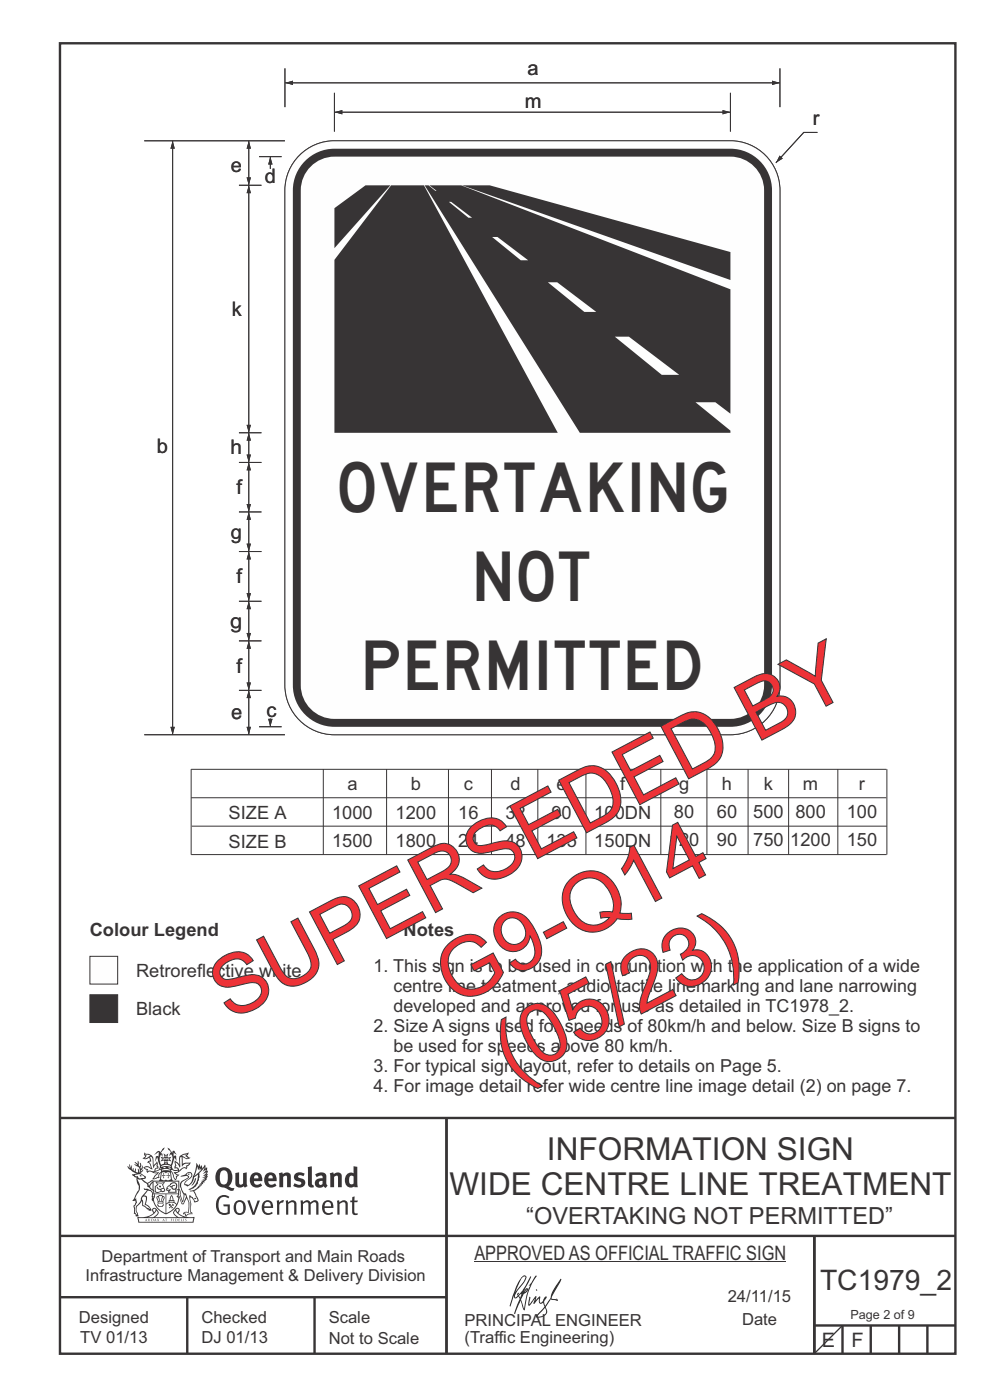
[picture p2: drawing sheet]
<svg xmlns="http://www.w3.org/2000/svg" width="210mm" height="297mm" viewBox="0 0 210 297" stroke-linecap="round" stroke-linejoin="round" font-family="sans-serif">
<g fill="none" stroke="#373435" stroke-width=".51">
<path d="M12.7 9.2h190v278h-190zM12.7 237.2h190M94.7 237.1v50.1M12.7 262.2h190.1M12.7 275.2h82M39.7 275.2v12M66.7 275.2v12M172.7 262.2v25M172.7 281.2h30M178.7 281.2v6M184.7 281.2v6M190.7 281.2v6"/>
<path d="M196.7 281.2v6"/>
</g>
<path d="M100.6 267.7h66.2" fill="none" stroke="#373435" stroke-width=".21"/>
<g fill="#373435">
<path d="M47 248.4a2.55 2.55 0 0 0 0 2.7l.3 .2a.81 .81 0 0 0 1-1v-.5a1.04 1.04 0 0 0-1.1-1.5zM46.3 248.1a1.82 1.82 0 0 1 2.1-.2 1.82 1.82 0 0 1 .9 1.8 2.29 2.29 0 0 1-.8 2l.7 .3h.5l-.2 .6a2.87 2.87 0 0 1-2-.7 2.12 2.12 0 0 1-1.7-3.1z" fill-rule="evenodd"/>
<path d="M49.9 248.9l.8-.2v2a.46 .46 0 0 0 .3 .6 .46 .46 0 0 0 .6-.3v-2.1l.7-.2v2.4l.2 .5-.5 .3-.3-.3a1.02 1.02 0 0 1-1.2 .3 1.02 1.02 0 0 1-.6-1.1z" fill-rule="evenodd"/>
<path d="M54 249.5l-.1 .5h.9a.49 .49 0 0 0-.2-.6 .49 .49 0 0 0-.6 .1zM53.4 249.1a1.34 1.34 0 0 1 1.6-.2 1.34 1.34 0 0 1 .6 1.5v.2h-1.7a.77 .77 0 0 0 .5 .8 .77 .77 0 0 0 .9-.4l.3 .5a1.59 1.59 0 0 1-2 .2 1.59 1.59 0 0 1-.5-2.1z" fill-rule="evenodd"/>
<path d="M57 249.5l-.1 .5h1a.49 .49 0 0 0-.2-.6 .49 .49 0 0 0-.7 .1zM56.4 249.1a1.34 1.34 0 0 1 1.6-.2 1.34 1.34 0 0 1 .7 1.5v.2h-1.8a.77 .77 0 0 0 .5 .8 .77 .77 0 0 0 .9-.4l.4 .5a1.59 1.59 0 0 1-2.1 .2 1.59 1.59 0 0 1-.5-2.1z" fill-rule="evenodd"/>
<path d="M59.2 248.9l.7-.2 .1 .4a.95 .95 0 0 1 1-.3 .95 .95 0 0 1 .7 .8v2.3h-.8v-2.3a.46 .46 0 0 0-.8 .1v2.2h-.8z" fill-rule="evenodd"/>
<path d="M62.6 249.1a1.75 1.75 0 0 1 2-.1l-.2 .5-.6-.2a.43 .43 0 0 0-.6 .3l.4 .3a1.04 1.04 0 0 1 1.2 1.1 1.04 1.04 0 0 1-1.4 1l-1.2-.4 .3-.6 1 .4 .4-.4a.88 .88 0 0 0-1-.5l-.4-.2-.1-.4z" fill-rule="evenodd"/>
<path d="M65.3 247.6l.8-.2 .1 3.8 .3 .2 .1 .4a.88 .88 0 0 1-1 0 .88 .88 0 0 1-.3-1z" fill-rule="evenodd"/>
<path d="M67.8 250.6a.43 .43 0 0 0-.1 .7 .43 .43 0 0 0 .7-.1v-.7zM66.8 249.1a1.7 1.7 0 0 1 2.4 .1v1.9l.3 .4-.4 .5-.5-.4a1.03 1.03 0 0 1-1.7-.1 1.03 1.03 0 0 1 .8-1.5h.7v-.4a.8 .8 0 0 0-1.2 .1z" fill-rule="evenodd"/>
<path d="M70 248.9l.7-.2 .1 .4a.95 .95 0 0 1 1-.3 .95 .95 0 0 1 .7 .8v2.3h-.8v-2.3a.46 .46 0 0 0-.8 .1v2.2h-.8z" fill-rule="evenodd"/>
<path d="M74.3 249.5a1.48 1.48 0 0 0 0 1.7h.5l.2-.1v-1.5l-.3-.2zM75 247.4l.8 .1 .1 4.4h-.7l-.1-.2a1.26 1.26 0 0 1-1.4 0 1.26 1.26 0 0 1-.5-1.3 1.29 1.29 0 0 1 .4-1.4 1.29 1.29 0 0 1 1.4-.1z" fill-rule="evenodd"/>
<path d="M46.4 253.9a1.72 1.72 0 0 1 2.3 0l-.3 .3a1.24 1.24 0 0 0-1.4-.2 1.24 1.24 0 0 0-.6 1.4 1.49 1.49 0 0 0 1.2 1.9l.7-.1v-1.3h-.8l-.1-.4h1.3v1.9a1.93 1.93 0 0 1-2.2 0 1.93 1.93 0 0 1-.7-2.2l.2-.8z" fill-rule="evenodd"/>
<path d="M50.4 255.1a1.65 1.65 0 0 0 .2 2.2 .99 .99 0 0 0 1-1.4 .78 .78 0 0 0-.4-.8 .78 .78 0 0 0-.8 0zM50 254.9a1.33 1.33 0 0 1 1.6-.1 1.33 1.33 0 0 1 .5 1.4 1.31 1.31 0 0 1-1.3 1.6 1.31 1.31 0 0 1-1.2-1.6v-.6z" fill-rule="evenodd"/>
<path d="M52.5 254.7l.4-.1 .9 2.6 .8-2.5h.5l-1.1 3h-.5z" fill-rule="evenodd"/>
<path d="M56.3 255.2l-.2 .7h1.3a.7 .7 0 0 0-.3-.8 .7 .7 0 0 0-.8 .1zM55.9 255a1.22 1.22 0 0 1 1.5-.2 1.22 1.22 0 0 1 .5 1.5h-1.8a.93 .93 0 0 0 .5 1 .93 .93 0 0 0 1.1-.2l.2 .3a1.43 1.43 0 0 1-1.8 .1 1.43 1.43 0 0 1-.6-1.7z" fill-rule="evenodd"/>
<path d="M58.7 254.7l.4-.1 .1 .5 .4-.4 .6-.1-.2 .5a.66 .66 0 0 0-.8 .7v1.9h-.4z" fill-rule="evenodd"/>
<path d="M60.6 254.7l.4-.1 .1 .5a.94 .94 0 0 1 1-.5 .94 .94 0 0 1 .8 .8v2.3h-.5l-.1-2.5a.81 .81 0 0 0-1.2 .3v2.2h-.4z" fill-rule="evenodd"/>
<path d="M63.7 254.7l.5-.1 .1 .5 .4-.3a.78 .78 0 0 1 1.1 .3 .9 .9 0 0 1 1-.5 .9 .9 0 0 1 .8 .8v2.3h-.5l-.1-2.5a.67 .67 0 0 0-1.1 .3v2.2h-.5v-2.4l-.4-.3-.7 .4v2.3h-.5z" fill-rule="evenodd"/>
<path d="M69 255.2l-.1 .7h1.3a.7 .7 0 0 0-.3-.8 .7 .7 0 0 0-.9 .1zM68.7 255a1.22 1.22 0 0 1 1.5-.2 1.22 1.22 0 0 1 .5 1.5h-1.8a.93 .93 0 0 0 .4 1 .93 .93 0 0 0 1.2-.2l.1 .3a1.44 1.44 0 0 1-1.7 .1 1.44 1.44 0 0 1-.6-1.7z" fill-rule="evenodd"/>
<path d="M71.4 254.7l.5-.1 .1 .5a.94 .94 0 0 1 1-.5 .94 .94 0 0 1 .8 .8v2.3h-.5l-.1-2.5a.81 .81 0 0 0-1.2 .3v2.2h-.4z" fill-rule="evenodd"/>
<path d="M74.7 253.9l.5-.1v.9h.7l-.1 .3h-.6v2.2l.1 .2h.5l.1 .3a.75 .75 0 0 1-1.2-.6v-2.1h-.4v-.3h.4z" fill-rule="evenodd"/>
<path d="M30.8 244.9l1.1 .3-.9 .5h-.4l.6-.5zM31.8 245.4h.2a2.44 2.44 0 0 1 .4 1.9l.1 .5 .7-1-.1 .6 .3 .3a.57 .57 0 0 0-.6 .7l-1-.1-.5 .2 .2-.5-.8-.3 .7-.1 .9 .5 .1-.1-.6-1.3-.2-.2h.5zM30.7 244.4l-.1 .5 .2 .4-.6 .4a1.04 1.04 0 0 0 1.4-.1l.2 .6-.3 .1-.2 .4a.94 .94 0 0 1 .8 1.1l-.2-.1a1.16 1.16 0 0 0-1.5-.1l.3 .4 .4 .2 .1 .5 .2 .1 .1-.2a.94 .94 0 0 1 1.1 .2l.8 .1-1.2 1.2a1.13 1.13 0 0 0 1.2-.2l.4-.1-.1-.4 .5-.8a.83 .83 0 0 0-.6 1.1l-.3-.1-.7 .4 1.1-1.4-.5 .1-.5-.1 1.3-.5-.1-.1-.9 .4v-.3l.2-.2 .3 .1 .1-.3-.2-.4v-.6l-.1-.4-.7 1v-.7a1.42 1.42 0 0 0-1.6-1.8z" fill-rule="evenodd"/>
<path d="M38.5 245.2l.5-.2 .7-.1-.6 .3 .8 .5h-.3zM38.3 245.5l.2-.1 .1 2a1.69 1.69 0 0 1 1.6-.6l-.8 .5 .1 .5a1.1 1.1 0 0 0-1.5 .6l-.1-.5-.2-.2h-.5l.3-.4-.3-.7a1.42 1.42 0 0 1 .8 1.1l.2-.1zM37.1 246.2l.1 1-.2 .3 .1 .4h.5l.1 .2a.96 .96 0 0 1-1.1-.1l-.1 .1a1.06 1.06 0 0 0 1.3 .2v.1a.72 .72 0 0 1-1 .2l.3 .5 .6 .2-.4 .2-.1 .6-.2-.3-.4-1.1-.4-.4 .4 .9a1.54 1.54 0 0 0 .7 1.2l.2-.3a.58 .58 0 0 1 .4-.8l.2-.1h-.3l-.5-.3 .9-.5a.93 .93 0 0 1 1.2-.5v.2l.2-.2 .1-.5a.99 .99 0 0 0 .7-.8l-1.3 .1-.3 .2-.1-1.4 .9 .4 .9-.3h-.4l-.5-.4 .4-.7-.6 .2a1.46 1.46 0 0 0-1.4 2.1v.4l-.2-.4z" fill-rule="evenodd"/>
<path d="M35.6 248.9l.2 .1-.1 .3 .4 .1h-.4v.6l-.1-.6h-.3l.3-.1z" fill-rule="evenodd"/>
<path d="M34.6 248.9l.2 .1v.3l.3 .1h-.3l-.1 .6v-.6h-.4l.4-.1z" fill-rule="evenodd"/>
<path d="M34.3 248.8a.57 .57 0 0 1 .9 .2 .57 .57 0 0 1 .9-.2l.2 1.4h-.2a.57 .57 0 0 1-.9 0 .69 .69 0 0 1-1.1 0zM34.2 248.1l-.3 2.1-.2 .4h3l-.2-.4-.3-2.1h-.2v.2l-.8-.1-.8 .1v-.2z" fill-rule="evenodd"/>
<path d="M34.2 252.4a.3 .3 0 0 0 .6 0 .3 .3 0 0 0-.6 0zM33.3 250.9l.3 .3-.3 .4a.79 .79 0 0 0 0 1.3l.8-.2-.1-.3a.55 .55 0 0 1-.7-.6l.1-.1 .2 .3 .3 .2 .8-.2-.4-.7 .4-.4-.7 .2zM33 250.7l1.1 .2 .9-.2-.4 .6 .4 1.2a.56 .56 0 0 1-.8 .3l-.2 .1a.73 .73 0 0 1-.9 .1 .73 .73 0 0 1-.3-1v-.4l.6-.4z" fill-rule="evenodd"/>
<path d="M35.6 251.8l.7-.4a.58 .58 0 0 1 1-.1 .58 .58 0 0 1-.4 .9l-.3-.3a.43 .43 0 0 1 .6-.4 .57 .57 0 0 0-.8 .2l-.2-.1-.3 .1 .4 .2a.55 .55 0 0 0 .9 .4v.5h-1.3l.3-.4-.1-.1-.6 .1 .2-.3-.2-.1zM35.4 251.8l-.1 .2a.39 .39 0 0 0 .2 .6h.3l-.2 .4h1.9l-.1-.8a.86 .86 0 0 0-.1-1.3 .86 .86 0 0 0-1.3 .4z" fill-rule="evenodd"/>
<path d="M36 254.8h.8v.2h-.8zM36.4 253.8l.2 .8h-.4zM36.4 253.5l-.3 .5-.1 .6h-.2v.4l-.7 .4 .2 .1a1.48 1.48 0 0 1 2.1 .2l.2-.1-.6-.5v-.5h-.2l-.1-.6z" fill-rule="evenodd"/>
<path d="M35.8 255.4l.4 .1 .1 .3 .3-.2-.2-.2a.38 .38 0 0 1 .5 .5l-.2-.2-.3 .2 .3 .2-.3 .3-.1-.4-.4 .4-.1-.2 .4-.3-.1-.1-.2 .1z" fill-rule="evenodd"/>
<path d="M34.5 254h.2v.2l-.2 .6h-.2zM33.6 255.3h.9v.2a.55 .55 0 0 1-.8 .4v-.2l-.2-.1zM33.4 254h.2l.2 .8h-.2zM33.6 255l.8-.1 .1 .2h-.8zM33.8 253.7h.5l-.2 1.1h-.1zM33.3 253.8l-.1 .3 .3 1.1a.48 .48 0 0 0-.1 .6 .48 .48 0 0 0 .5 .2h.5a.49 .49 0 0 0 .2-.8l.3-1.1-.1-.3a1.42 1.42 0 0 0-1.5 0z" fill-rule="evenodd"/>
<path d="M33.7 251.5l.4 .1 .1 .3h-.3z" fill-rule="evenodd"/>
<path d="M41.3 250.1l.3-.2-.2 .8-.6 .8h-.2l.5-.7z" fill-rule="evenodd"/>
<path d="M39.7 249l.3-.2 .5 .2a.88 .88 0 0 1-.6 1.1 1.22 1.22 0 0 0-.8 1.3l.5 .2a.72 .72 0 0 0 .9-.4l.5-.8 .2-.6 .8-.6v.2a2.85 2.85 0 0 1-2 2.9l.1 .1a2.13 2.13 0 0 0 1.9-1.5v-.3a2.01 2.01 0 0 0 .3-1.7l1.1-1.3-.4 1 .7-.5-.7 1 .8-.4-.8 .8 .7-.2-.9 .6 .8-.1-.8 .4h.7l-.8 .3 .3 .2h-.4l.2 .3h-.4l.2 .3h-.4l.1 .2h-.1a2.16 2.16 0 0 1-2 1.1l.1 .2 .4-.1a.76 .76 0 0 1 .7 .8l.5 1.2-.6 .2a1.45 1.45 0 0 0-1.1-1.3l.2 1.8-.1 1.8 .4 .3a1.07 1.07 0 0 0-1.2 .4v-.3l-.5-.2a.87 .87 0 0 1 1.1-.1v-.7a4.4 4.4 0 0 0-.6-3.1l-.1-.3h-.2a2.16 2.16 0 0 1-.7-2.2l.3-.4 1.2-.7a.55 .55 0 0 0-.4-.8zM37.8 252.4a.76 .76 0 0 1 .3 1.1l.6 1.6 .4-1.7 .2 .1a.61 .61 0 0 1-.1 .9l-.3 .8-.2 .1-.7-1.6-.3 .1a1.18 1.18 0 0 0 .1-1.4zM41.8 247.5l.2 .7 .3-.5v.6l.4-.5a1.9 1.9 0 0 1-1.2 1.4l-.3 .3zM38.2 249.6l1.4-.2 .2 .2v.3l-.5 .2a1.26 1.26 0 0 0-.9 1.9l.2 .7a1.84 1.84 0 0 1 .1 2.1l-.4-1.4a.96 .96 0 0 0-.4-1.2l-.4 .2a.78 .78 0 0 1 0 1.3l.1 .3h.4l.4 1.1a.38 .38 0 0 0 .2 .4 .38 .38 0 0 0 .4-.1l.6-1.2a2.94 2.94 0 0 1 .4 2.5l-.1 .4h-.8l-.3 .4v.2l.4-.1 .1 .4 .2 .1a1.02 1.02 0 0 1 1.3-.5v-.4l-.3-.1 .1-1.8-.3-1.3h.1a1.14 1.14 0 0 1 .8 1 .63 .63 0 0 0 .8-.2 .63 .63 0 0 0-.2-.9l-.6-1.2 .9-.6 .2-.4h.3l-.1-.2h.4l-.1-.3h.3l-.1-.3 .5-.1-.2-.2 .6-.4v-.2h-.2l.4-.5h-.3l.3-.5-.4 .1 .4-.5v-.3l-.3 .2 .2-.7-.1-.2-.4 .3v-.8l-.6 .8-.2-.8-.2 .5-.3-.7-.1 .6-.5-.8-.1 1.4-.6 1.8a1.81 1.81 0 0 1-1 1.5l-.6-.2a1.75 1.75 0 0 1 1.1-1.2 .75 .75 0 0 0 .1-1.3 .75 .75 0 0 0-1.2 .4z" fill-rule="evenodd"/>
<path d="M41.2 254.1h.3l.2 .2-.4 .1z" fill-rule="evenodd"/>
<path d="M29.4 258.4h11.6l-.1 .8h-11.4zM31.3 258.2l.5-.1a2.48 2.48 0 0 0 1.4-1.3l.3 .5-.5 .6-.5 .3zM32.5 256.6l.3-.2 .2 .1-.3 .7zM37.2 256.8a2.65 2.65 0 0 0 1.8 1.4h-1.1l-.5-.3-.5-.6zM37.4 256.5l.2-.1 .3 .2-.3 .6zM29.2 258.2l.1 1.2h11.8l.2-1.1-.2-.1a4.1 4.1 0 0 1-3.3-.9l.3-.4-.1-.6a1.06 1.06 0 0 0-1.3 1l.2 .4 .6 .5h-4.7l.3-.1a.84 .84 0 0 0 .6-.8 .84 .84 0 0 0-.5-.8l-.3-.2h-.5l-.1 .6 .3 .4a4.2 4.2 0 0 1-3.4 .9z" fill-rule="evenodd"/>
<path d="M31 258.7l.1 .2h-.2zM31 258.5l-.3 .6 .4-.2 .2 .2z" fill-rule="evenodd"/>
<path d="M31.3 258.6h.3v.4a.25 .25 0 0 0 .2-.1 .25 .25 0 0 0-.1-.3h.1a.29 .29 0 0 1 0 .4 .29 .29 0 0 1-.4 0 .29 .29 0 0 1 0-.4z" fill-rule="evenodd"/>
<path d="M32.2 258.6a.22 .22 0 0 1 .3 .2 .22 .22 0 0 1-.3 .2zM32 258.6l.1 .4a.33 .33 0 0 0 .4 0 .33 .33 0 0 0 0-.4 .33 .33 0 0 0-.5 0z" fill-rule="evenodd"/>
<path d="M32.9 258.7l.1 .2h-.2zM32.9 258.5l-.2 .6 .3-.2 .2 .2z" fill-rule="evenodd"/>
<path d="M33.3 258.6h.2l.1 .1 .2-.1-.2 .2 .2 .3-.3-.3-.1 .3h-.1l.2-.3z" fill-rule="evenodd"/>
<path d="M34.7 258.7l.1 .2h-.2zM34.7 258.5l-.3 .6 .4-.2 .2 .2z" fill-rule="evenodd"/>
<path d="M35 258.5h.5l-.2 .1v.5h-.2l.1-.5z" fill-rule="evenodd"/>
<path d="M36.2 258.6l.3-.1-.1 .1v.2h.1h-.1v.3h-.2z" fill-rule="evenodd"/>
<path d="M36.7 258.6h.2v.5h-.2z" fill-rule="evenodd"/>
<path d="M37.3 258.6a.22 .22 0 0 1 .3 .2 .22 .22 0 0 1-.3 .2zM37.1 258.6v.4a.33 .33 0 0 0 .5 0 .33 .33 0 0 0 0-.4 .33 .33 0 0 0-.5 0z" fill-rule="evenodd"/>
<path d="M37.8 258.6l.4-.1-.2 .1v.2h.1h-.1v.2l.2 .1h-.4z" fill-rule="evenodd"/>
<path d="M38.4 258.6h.2l-.1 .4 .2 .1h-.3z" fill-rule="evenodd"/>
<path d="M38.9 258.6h.2v.5h-.2z" fill-rule="evenodd"/>
<path d="M39.3 258.6h.2h-.1l.2 .3-.2 .2-.1-.1v-.1l.2 .1z" fill-rule="evenodd"/>
<path d="M34.2 247.4a1.51 1.51 0 0 1 2 .2 2.67 2.67 0 0 0-2.1 0zM35.7 247.6l.4 .1 .1 .3-.4-.1zM34.6 247.6h.5l.1 .2h-.4zM34 247.8l.3 .2h-.3zM34.9 246.9l.3-.2 .3 .2zM34.9 245.6l.2 .1v.3h-.2zM35 245.1l.2 .2 .2-.2-.1 .3h-.2zM35.1 246.3h.2l.1 .4-.2-.2-.2 .2zM35.3 245.7l.2-.1v.4h-.2zM34.4 245.7h.3l.1 .3-.4 .1 .2-.2zM35.7 245.7h.3l-.2 .2 .2 .2-.4-.1zM32.7 244.9l1-.5-.1 1-.2-.2-.3 .2-.3 1.1 .5-1 .3 .9a1.84 1.84 0 0 1 .2 1.7l.4 .1a2.48 2.48 0 0 1 2.2 0l.2-.2-.2-.7 .7-1.8 .4 .7-.2-1-.2-.1-.2 .3v-.9l.6 .4-.6-.8-.3 .1-.1 .4-.5-.9-.5-.3 .2 .5 .6 .5-.5 .8 .4-.4a2.06 2.06 0 0 1 0 2.3l-.5-.2-.2-.6 .1-.1 .8 .2-.4-.5 .4-.5-.7 .2-.2-.2 .2-.7-.5 .4-.5-.4 .2 .7-.2 .2-.7-.2 .4 .5-.4 .5 .8-.2 .1 .1-.2 .6-.5 .2a2.02 2.02 0 0 1 0-2.2l.3 .5-.1-.7-.3-.1 .8-1.2-.4 .3-.5 .8-.2-.3a.8 .8 0 0 0-.8 .5z" fill-rule="evenodd"/>
<path d="M29.2 250.1l.3 .1a.61 .61 0 0 1 .8 .4l.3 .2a.8 .8 0 0 1 .6 1l.4 .1 .5 .5a1 1 0 0 1 .5 1.1l-.1 .7v-.5h-.1a.96 .96 0 0 0-.8-1.3l-.2-.2h-.7l-.1-.1-.1 .1 .1 .3h.6l-1.2 1.3-.2 1-.4 .6a1.33 1.33 0 0 0-.5 1.8l.2 .5a1.26 1.26 0 0 1-.5-1.5l-.1-.3a1.56 1.56 0 0 0 .4-1.7l-.3 .2 .2-.5a3.2 3.2 0 0 0 .7-3zM30.4 253.9h.4a2.06 2.06 0 0 1-.1 1.6l.7 .5 .4 .4-.6-.1-.8-.6-.1-.9a.51 .51 0 0 1 .1-.9zM28.6 249.3a1.52 1.52 0 0 1 2.1 .5l-1.1 .2-.2-.1-.1-.4h-.5zM27.5 247v.8l-.3-.4h-.1a3.1 3.1 0 0 0 1.9 1.6l-1 .1 .5 .6 .5 .1 .1 1.1a1.84 1.84 0 0 1-.3 2.5l-.4 .9-.3 .4 .2 .1 .4-.1 .1 .4-.2 .5-.3 .2 .1 1.7h.2l.3 .5 .1 .1 .4-.1-.1-.5a1.3 1.3 0 0 1-.1-1.7l.9-1 .1 1.1 .6 .2 .5 .5 .1-.1 .2 .3h.5a1.85 1.85 0 0 0-1.2-1.4l.1-.3a1.39 1.39 0 0 0 0-1.4l-.5-.1 .5-.5a.66 .66 0 0 1 .9-.4 .66 .66 0 0 1 .3 .9l-.1 .4 .2-.1v.2l-.1 .3 .2 .5 .1-.3a2.24 2.24 0 0 0 .1-2.2 .73 .73 0 0 1-.7-.7 .73 .73 0 0 1 .6-.7v-.2a.94 .94 0 0 0-.9 .8 .48 .48 0 0 1-.1-.6 .48 .48 0 0 1 .5-.2l.5-.3a.51 .51 0 0 0-.8 .2l-.5 .2-1-.8h.6l.2-.5-1.2-.7 .5-.5v-.3l-.5 .4 .1-.2a.69 .69 0 0 0 .2-1v.4l-.2 .3v-1.1l-.3-.2 .1 .6-.1 .2-.4-1.3v.7l-.6-.4 .5 .7-.6-.2 .3 .3a1 1 0 0 1 .7 1.4l-.2-.8v.9l-.5-.2v-.8l-.2 .7-.2-.1-.1-.6-.2 .4-.2-.2 .1-.7-.2 .5z" fill-rule="evenodd"/>
<path d="M29.6 249.4l.2-.1 .3 .2z" fill-rule="evenodd"/>
<path d="M32.4 250.5h5.6v2l-.2-.1v-1.7h-5.2v2.5h5.2v-.8l.1 .2-.1 1.1v-.3h-2.5v4a4.1 4.1 0 0 0 2.6-3.6l.1-.1a4 4 0 0 1-2.8 3.9 4.2 4.2 0 0 1-2.8-4.7l.1 1.2 .1-.1a3.8 3.8 0 0 0 2.5 3.4v-4h-2.5l-.2-.9z" fill-rule="evenodd"/>
<circle cx="40" cy="249.1" r=".17"/>
</g>
<path d="M178.7 281.2l-6 6" fill="none" stroke="#373435" stroke-width=".21"/>
<g fill="#252726">
<path d="M111.6 273.7l.2-.2-.5 .7zM110.4 274.5l.3 .1-.3 .7-.3-.4zM110.9 270.9l.5-.1a9.3 9.3 0 0 1-2 3.2l-.1 .2 1-2.5zM110.6 271a14.7 14.7 0 0 0-2.2 4.9l-.3 1.2 .1 .1 .8-2.4a.42 .42 0 0 0 .2 .7 .42 .42 0 0 0 .6-.3l.2-.2 .2 .6-1.1 3.1h.2l1.1-2.8 .6 1.9 .2 .2 .2-.5a13.5 13.5 0 0 1 2-6.2l.5-.5-.2-.2-1.6 2.1 .4-.1a14.9 14.9 0 0 0-1.3 5.1l-.4-1.2a1.39 1.39 0 0 1 .2-1.8l.1-.2a.92 .92 0 0 0 .8-1.2 .75 .75 0 0 0-.7 .7l-.2 .2 1.6-3.4h-.1l-.4 .7a10.5 10.5 0 0 1-2.2 3.2l.2-.4a.32 .32 0 0 0-.4 .2 .32 .32 0 0 0 .1 .4l-.5 .4a3.2 3.2 0 0 1 1.1-2.3l.5-.6a2.49 2.49 0 0 0 .7-1.6l-.3-.2z" fill-rule="evenodd"/>
<path d="M115.6 277.5a1.15 1.15 0 0 1 .1 1.3 1.15 1.15 0 0 1-1.2 .5h-.5zM112.3 275.1l-.3 1.7 .3 .2 1.2-1.5-.3 1.1 1.1-1.2a.94 .94 0 0 0 .4 1.2l.5-.3 .3 .9-1.2 1.3a.98 .98 0 0 0-.5 1 1.9 1.9 0 0 0 2.3-1.3l-.1-.3a1.02 1.02 0 0 1 .3-1.4l.5-.9 1.5 .3-.2-.5v.3l-1.1-.2v-.2l2-3.6 .1-.3-.1-.1-1.8 2.7a6.6 6.6 0 0 1-1.5 3l-.2-.2a1.01 1.01 0 0 1 .4-1.4l.1-.2-.3-.2-.3 .5-.2 .5-.5 .4-.2-.4 .1-.9-.2-.1-.8 .9 .2-.9h-.1l-1.4 1.7 .2-1.4v-.1z" fill-rule="evenodd"/>
<path d="M113.7 273.5l.3 .3h-.3z" fill-rule="evenodd"/>
</g>
<g fill="none" stroke="#373435" stroke-width=".21">
<path d="M40.5 163.2h147.5M40.5 169.2h147.5M40.5 163.2v18.1h147.6M40.7 175.3h147.4M68.6 163.2v18.1M82 163.2v18.1M95.1 163.2v18.1M104.2 163.2v18.1M114.1 163.2v18.1M124.3 163.2v18.1M140.2 163.2v18.1M150 163.2v18.1"/>
<path d="M158.7 163.2v18.1M167.3 163.2v18.1M177.7 163.2v18.1M188.1 163.2v18.1M178.7 281.2l-6 6"/>
</g>
<path d="M64 32.5a10.5 10.5 0 0 1 6.9-2.6h84a10.5 10.5 0 0 1 10.5 10.5v105a10.5 10.5 0 0 1-10.5 10.5h-84a10.5 10.5 0 0 1-10.5-10.5v-105a10.5 10.5 0 0 1 3.6-7.9z" fill-rule="evenodd" fill="#fefefe" stroke="#373435" stroke-width=".21"/>
<path d="M64.7 34.1a8.8 8.8 0 0 1 6.2-2.6h84a8.9 8.9 0 0 1 8.9 8.9v105a8.9 8.9 0 0 1-8.9 8.8h-84a8.9 8.9 0 0 1-8.8-8.8v-105a8.8 8.8 0 0 1 2.6-6.3z" fill-rule="evenodd" fill="#373435"/>
<path d="M66.3 35a7.1 7.1 0 0 1 4.6-1.8h84a7.2 7.2 0 0 1 7.2 7.2v105a7.2 7.2 0 0 1-7.2 7.1h-84a7.2 7.2 0 0 1-7.1-7.1v-105a7.1 7.1 0 0 1 2.5-5.4z" fill-rule="evenodd" fill="#fefefe"/>
<path d="M60.5 17.6h104.9" fill="none" stroke="#373435" stroke-width=".21"/>
<g fill="#373435">
<path d="M60.5 17.6l1.7-.5v.9z"/>
<path d="M163.8 17.1l1.6 .5-1.6 .4z"/>
</g>
<path d="M60.4 14.5v8.2M165.4 14.5v8.2M173.4 28.1h-2.9l-5.9 6.4" fill="none" stroke="#373435" stroke-width=".21"/>
<path d="M165.4 33l.7 .6-1.5 .9z" fill="#373435"/>
<path d="M70.9 23.8h84" fill="none" stroke="#373435" stroke-width=".21"/>
<g fill="#373435">
<path d="M71 23.8l1.6-.5v1z"/>
<path d="M153.3 23.3l1.6 .5-1.6 .5z"/>
</g>
<path d="M70.9 19.7v8.2M154.9 19.7v8.2M50.7 39.3h4.8M52.8 39.3v52.5" fill="none" stroke="#373435" stroke-width=".21"/>
<g fill="#373435">
<path d="M52.3 90.1h.9l-.4 1.7z"/>
<path d="M52.8 39.3l.4 1.7h-.9z"/>
</g>
<path d="M52.8 29.9v9.4M55 33.2h4.7" fill="none" stroke="#373435" stroke-width=".21"/>
<g fill="#373435">
<path d="M52.3 37.6h.9l-.4 1.7z"/>
<path d="M52.8 29.9l.4 1.6h-.9z"/>
</g>
<path d="M52.8 136v10.5M30.6 155.9h29.8M55 154.2h4.7" fill="none" stroke="#373435" stroke-width=".21"/>
<g fill="#373435">
<path d="M52.3 144.8h.9l-.4 1.6z"/>
<path d="M52.8 136l.4 1.6h-.9z"/>
</g>
<path d="M52.8 117v10.5" fill="none" stroke="#373435" stroke-width=".21"/>
<g fill="#373435">
<path d="M52.3 125.8h.9l-.4 1.7z"/>
<path d="M52.8 117l.4 1.7h-.9z"/>
</g>
<path d="M52.8 91.8v6.3" fill="none" stroke="#373435" stroke-width=".21"/>
<g fill="#373435">
<path d="M52.8 91.8l.4 1.7h-.9z"/>
<path d="M52.3 96.4h.9l-.4 1.7z"/>
</g>
<path d="M57.3 152.4v1.8" fill="none" stroke="#373435" stroke-width=".21"/>
<path d="M56.9 152.5h.9l-.5 1.6z" fill="#373435"/>
<path d="M30.6 29.9h29.8M36.6 29.9v126" fill="none" stroke="#373435" stroke-width=".21"/>
<g fill="#373435">
<path d="M36.2 154.2h.9l-.5 1.6z"/>
<path d="M36.6 29.9l.5 1.6h-.9z"/>
</g>
<path d="M57.3 33.2v2.6" fill="none" stroke="#373435" stroke-width=".21"/>
<path d="M57.3 33.3l.5 1.6h-.9z" fill="#373435"/>
<path d="M50.7 108.6h4.8M50.7 117h4.8M50.7 136h4.8M50.7 127.6h4.8M52.8 127.6v8.4M50.7 146.5h4.8" fill="none" stroke="#373435" stroke-width=".21"/>
<g fill="#373435">
<path d="M52.8 127.6l.4 1.6h-.9z"/>
<path d="M52.3 134.3h.9l-.4 1.6z"/>
</g>
<path d="M52.8 108.6v8.4" fill="none" stroke="#373435" stroke-width=".21"/>
<g fill="#373435">
<path d="M52.8 108.6l.4 1.7h-.9z"/>
<path d="M52.3 115.3h.9l-.4 1.7z"/>
</g>
<path d="M50.7 98.1h4.8M50.7 91.8h4.8M52.8 98.1v10.5" fill="none" stroke="#373435" stroke-width=".21"/>
<g fill="#373435">
<path d="M52.3 106.9h.9l-.4 1.7z"/>
<path d="M52.8 98.1l.4 1.7h-.9z"/>
<path d="M70.9 44.2l6.6-4.9h5.3l-11.9 13.3zM83 39.3h6.9l28.4 52.5h-47.4v-36.7zM90.1 39.3h.8l64 52.1v.4h-31.9zM91.1 39.3h6.7l57.1 22.1v26.4zM98 39.3h5.9l51 14.2v5.9z" fill-rule="evenodd"/>
</g>
<path d="M52.8 146.4v9.5" fill="none" stroke="#373435" stroke-width=".21"/>
<g fill="#373435">
<path d="M52.8 146.4l.4 1.7h-.9z"/>
<path d="M52.3 154.2h.9l-.4 1.6z"/>
</g>
<path d="M64 32.5a10.5 10.5 0 0 1 6.9-2.6h84a10.5 10.5 0 0 1 10.5 10.5v105a10.5 10.5 0 0 1-10.5 10.5h-84a10.5 10.5 0 0 1-10.5-10.5v-105a10.5 10.5 0 0 1 3.6-7.9z" fill-rule="evenodd" fill="#fefefe" stroke="#373435" stroke-width=".21"/>
<path d="M64.7 34.1a8.8 8.8 0 0 1 6.2-2.6h84a8.9 8.9 0 0 1 8.9 8.9v105a8.9 8.9 0 0 1-8.9 8.8h-84a8.9 8.9 0 0 1-8.8-8.8v-105a8.8 8.8 0 0 1 2.6-6.3z" fill-rule="evenodd" fill="#373435"/>
<path d="M66.3 35a7.1 7.1 0 0 1 4.6-1.8h84a7.2 7.2 0 0 1 7.2 7.2v105a7.2 7.2 0 0 1-7.2 7.1h-84a7.2 7.2 0 0 1-7.1-7.1v-105a7.1 7.1 0 0 1 2.5-5.4z" fill-rule="evenodd" fill="#fefefe"/>
<path d="M60.5 17.6h104.9" fill="none" stroke="#373435" stroke-width=".21"/>
<g fill="#373435">
<path d="M60.5 17.6l1.7-.5v.9z"/>
<path d="M163.8 17.1l1.6 .5-1.6 .4z"/>
</g>
<path d="M60.4 14.5v8.2M165.4 14.5v8.2M173.4 28.1h-2.9l-5.9 6.4" fill="none" stroke="#373435" stroke-width=".21"/>
<path d="M165.4 33l.7 .6-1.5 .9z" fill="#373435"/>
<path d="M70.9 23.8h84" fill="none" stroke="#373435" stroke-width=".21"/>
<g fill="#373435">
<path d="M71 23.8l1.6-.5v1z"/>
<path d="M153.3 23.3l1.6 .5-1.6 .5z"/>
</g>
<path d="M70.9 19.7v8.2M154.9 19.7v8.2M50.7 39.3h4.8M52.8 39.3v52.5" fill="none" stroke="#373435" stroke-width=".21"/>
<g fill="#373435">
<path d="M52.3 90.1h.9l-.4 1.7z"/>
<path d="M52.8 39.3l.4 1.7h-.9z"/>
</g>
<path d="M52.8 29.9v9.4M55 33.2h4.7" fill="none" stroke="#373435" stroke-width=".21"/>
<g fill="#373435">
<path d="M52.3 37.6h.9l-.4 1.7z"/>
<path d="M52.8 29.9l.4 1.6h-.9z"/>
</g>
<path d="M52.8 136v10.5M30.6 155.9h29.8M55 154.2h4.7" fill="none" stroke="#373435" stroke-width=".21"/>
<g fill="#373435">
<path d="M52.3 144.8h.9l-.4 1.6z"/>
<path d="M52.8 136l.4 1.6h-.9z"/>
</g>
<path d="M52.8 117v10.5" fill="none" stroke="#373435" stroke-width=".21"/>
<g fill="#373435">
<path d="M52.3 125.8h.9l-.4 1.7z"/>
<path d="M52.8 117l.4 1.7h-.9z"/>
</g>
<path d="M52.8 91.8v6.3" fill="none" stroke="#373435" stroke-width=".21"/>
<g fill="#373435">
<path d="M52.8 91.8l.4 1.7h-.9z"/>
<path d="M52.3 96.4h.9l-.4 1.7z"/>
</g>
<path d="M57.3 152.4v1.8" fill="none" stroke="#373435" stroke-width=".21"/>
<path d="M56.9 152.5h.9l-.5 1.6z" fill="#373435"/>
<path d="M30.6 29.9h29.8M36.6 29.9v126" fill="none" stroke="#373435" stroke-width=".21"/>
<g fill="#373435">
<path d="M36.2 154.2h.9l-.5 1.6z"/>
<path d="M36.6 29.9l.5 1.6h-.9z"/>
</g>
<path d="M57.3 33.2v2.6" fill="none" stroke="#373435" stroke-width=".21"/>
<path d="M57.3 33.3l.5 1.6h-.9z" fill="#373435"/>
<path d="M50.7 108.6h4.8M50.7 117h4.8M50.7 136h4.8M50.7 127.6h4.8M52.8 127.6v8.4M50.7 146.5h4.8" fill="none" stroke="#373435" stroke-width=".21"/>
<g fill="#373435">
<path d="M52.8 127.6l.4 1.6h-.9z"/>
<path d="M52.3 134.3h.9l-.4 1.6z"/>
</g>
<path d="M52.8 108.6v8.4" fill="none" stroke="#373435" stroke-width=".21"/>
<g fill="#373435">
<path d="M52.8 108.6l.4 1.7h-.9z"/>
<path d="M52.3 115.3h.9l-.4 1.7z"/>
</g>
<path d="M50.7 98.1h4.8M50.7 91.8h4.8M52.8 98.1v10.5" fill="none" stroke="#373435" stroke-width=".21"/>
<g fill="#373435">
<path d="M52.3 106.9h.9l-.4 1.7z"/>
<path d="M52.8 98.1l.4 1.7h-.9z"/>
</g>
<path d="M52.8 146.4v9.5" fill="none" stroke="#373435" stroke-width=".21"/>
<g fill="#373435">
<path d="M52.8 146.4l.4 1.7h-.9z"/>
<path d="M52.3 154.2h.9l-.4 1.6z"/>
<path d="M70.9 44.2l6.6-4.9h5.3l-11.9 13.3zM95.2 42.8l4.2 3.4h.7l-4.4-3.4zM104.4 50.3l6.1 4.9h1.5l-6.5-4.9zM116.2 59.9l7.8 6.3h2.5l-8.3-6.3zM130.4 71.4l10 8.1h3.7l-10.7-8.1zM83 39.3h6.9l28.4 52.5h-47.4v-36.7zM90.1 39.3h.8l1.4 1.2h.3l-1.5-1.2h6.7l57.1 22.1v26.4l-3.2-2.5h-4.2l7.4 6.1v.4h-31.9zM98 39.3h5.9l51 14.2v5.9z" fill-rule="evenodd"/>
</g>
<path d="M19.1 211h5.9v5.9h-5.9z" fill-rule="evenodd" fill="#373435" stroke="#373435" stroke-width=".21"/>
<path d="M19.1 202.9h5.9v5.9h-5.9z" fill-rule="evenodd" fill="#fefefe" stroke="#373435" stroke-width=".21"/>
<g font-size="17.6" fill="#ed3237">
<text x="96.5" y="213.7" transform="rotate(-28 96.5 213.7)">G9-Q14</text>
<text x="48.7" y="216.7" transform="rotate(-28 48.7 216.7)">SUPERSEDED BY</text>
<text x="108.7" y="229.6" transform="rotate(-28 108.7 229.6)">(05/23)</text>
</g>
<g font-size="10.5" fill="#373435">
<text x="72.1" y="108.6">OVERTAKING</text>
<text x="101.1" y="127.5">NOT</text>
<text x="77.6" y="146.5">PERMITTED</text>
</g>
<g font-size="6.7" fill="#373435">
<text x="116" y="246">INFORMATION SIGN</text>
<text x="95.3" y="253.5">WIDE CENTRE LINE TREATMENT</text>
</g>
<text font-size="6" fill="#373435" x="173.9" y="273.6">TC1979_2</text>
<text font-size="5" fill="#373435" x="111.6" y="259.6">“OVERTAKING NOT PERMITTED”</text>
<g font-size="4.3" fill="#373435">
<text x="111.9" y="16">a</text>
<text x="111.3" y="22.9">m</text>
<text x="172.4" y="26.5">r</text>
<text x="49" y="36.4">e</text>
<text x="56.2" y="38.8">d</text>
<text x="49.2" y="67.1">k</text>
<text x="33.3" y="96.2">b</text>
<text x="48.9" y="96.4">h</text>
<text x="50.2" y="104.9">f</text>
<text x="49" y="114.3">g</text>
<text x="50.2" y="123.8">f</text>
<text x="48.8" y="133.2">g</text>
<text x="50.2" y="142.7">f</text>
<text x="49" y="152.6">e</text>
<text x="56.5" y="152.1">c</text>
</g>
<g font-size="4.2" fill="#373435">
<text x="100.6" y="267.2">APPROVED AS OFFICIAL TRAFFIC SIGN</text>
<text x="174.4" y="285.8">E</text>
<text x="180.6" y="285.8">F</text>
</g>
<g font-size="3.9" fill="#373435">
<text x="73.7" y="167.7">a</text>
<text x="87.2" y="167.7">b</text>
<text x="98.4" y="167.7">c</text>
<text x="108.3" y="167.7">d</text>
<text x="118.1" y="167.7">e</text>
<text x="131.6" y="167.7">f</text>
<text x="144" y="167.6">g</text>
<text x="153.1" y="167.6">h</text>
<text x="162" y="167.6">k</text>
<text x="170.3" y="167.6">m</text>
<text x="182.2" y="167.6">r</text>
<text x="48.5" y="173.8">SIZE A</text>
<text x="70.4" y="173.7">1000</text>
<text x="83.9" y="173.7">1200</text>
<text x="97.2" y="173.7">16</text>
<text x="107.2" y="173.7">32</text>
<text x="117" y="173.7">90</text>
<text x="126.1" y="173.7">100DN</text>
<text x="143" y="173.6">80</text>
<text x="152.1" y="173.6">60</text>
<text x="159.8" y="173.6">500</text>
<text x="168.7" y="173.6">800</text>
<text x="179.6" y="173.6">100</text>
<text x="48.5" y="179.8">SIZE B</text>
<text x="70.4" y="179.7">1500</text>
<text x="83.9" y="179.7">1800</text>
<text x="97.2" y="179.7">24</text>
<text x="107.2" y="179.7">48</text>
<text x="115.9" y="179.7">135</text>
<text x="126.1" y="179.7">150DN</text>
<text x="141.9" y="179.6">120</text>
<text x="152.1" y="179.6">90</text>
<text x="159.8" y="179.6">750</text>
<text x="167.6" y="179.6">1200</text>
<text x="179.6" y="179.6">150</text>
<text x="19" y="198.5">Colour Legend</text>
<text x="85.6" y="198.5">Notes</text>
<text x="28.9" y="207.3">Retroreflective white</text>
<text x="28.9" y="215.3">Black</text>
</g>
<g font-size="3.8" fill="#373435">
<text x="79.3" y="206.2">1. This sign is to be used in conjunction with the application of a wide</text>
<text x="83.4" y="210.4">centre line treatment, audio-tactile linemarking and lane narrowing</text>
<text x="83.4" y="214.7">developed and approved for use as detailed in TC1978_2.</text>
<text x="79.3" y="218.9">2. Size A signs used for speeds of 80km/h and below. Size B signs to</text>
<text x="79.3" y="227.4">3. For typical sign layout, refer to details on Page 5.</text>
<text x="83.4" y="223.1">be used for speeds above 80 km/h.</text>
<text x="79.3" y="231.6">4. For image detail refer wide centre line image detail (2) on page 7.</text>
</g>
<g font-size="3.5" fill="#373435">
<text x="21.6" y="267.8">Department of Transport and Main Roads</text>
<text x="18.2" y="271.8">Infrastructure Management &amp; Delivery Division</text>
<text x="16.7" y="280.6">Designed</text>
<text x="42.7" y="280.6">Checked</text>
<text x="69.7" y="280.6">Scale</text>
<text x="98.5" y="281.3">PRINCIPAL ENGINEER</text>
<text x="154.4" y="276.2">24/11/15</text>
<text x="157.4" y="281.2">Date</text>
<text x="17" y="284.8">TV 01/13</text>
<text x="42.7" y="284.8">DJ 01/13</text>
<text x="69.7" y="285.2">Not to Scale</text>
<text x="98.5" y="284.8">(Traffic Engineering)</text>
</g>
<text font-size="2.7" fill="#373435" x="180.4" y="279.8">Page 2 of 9</text>
</svg>
